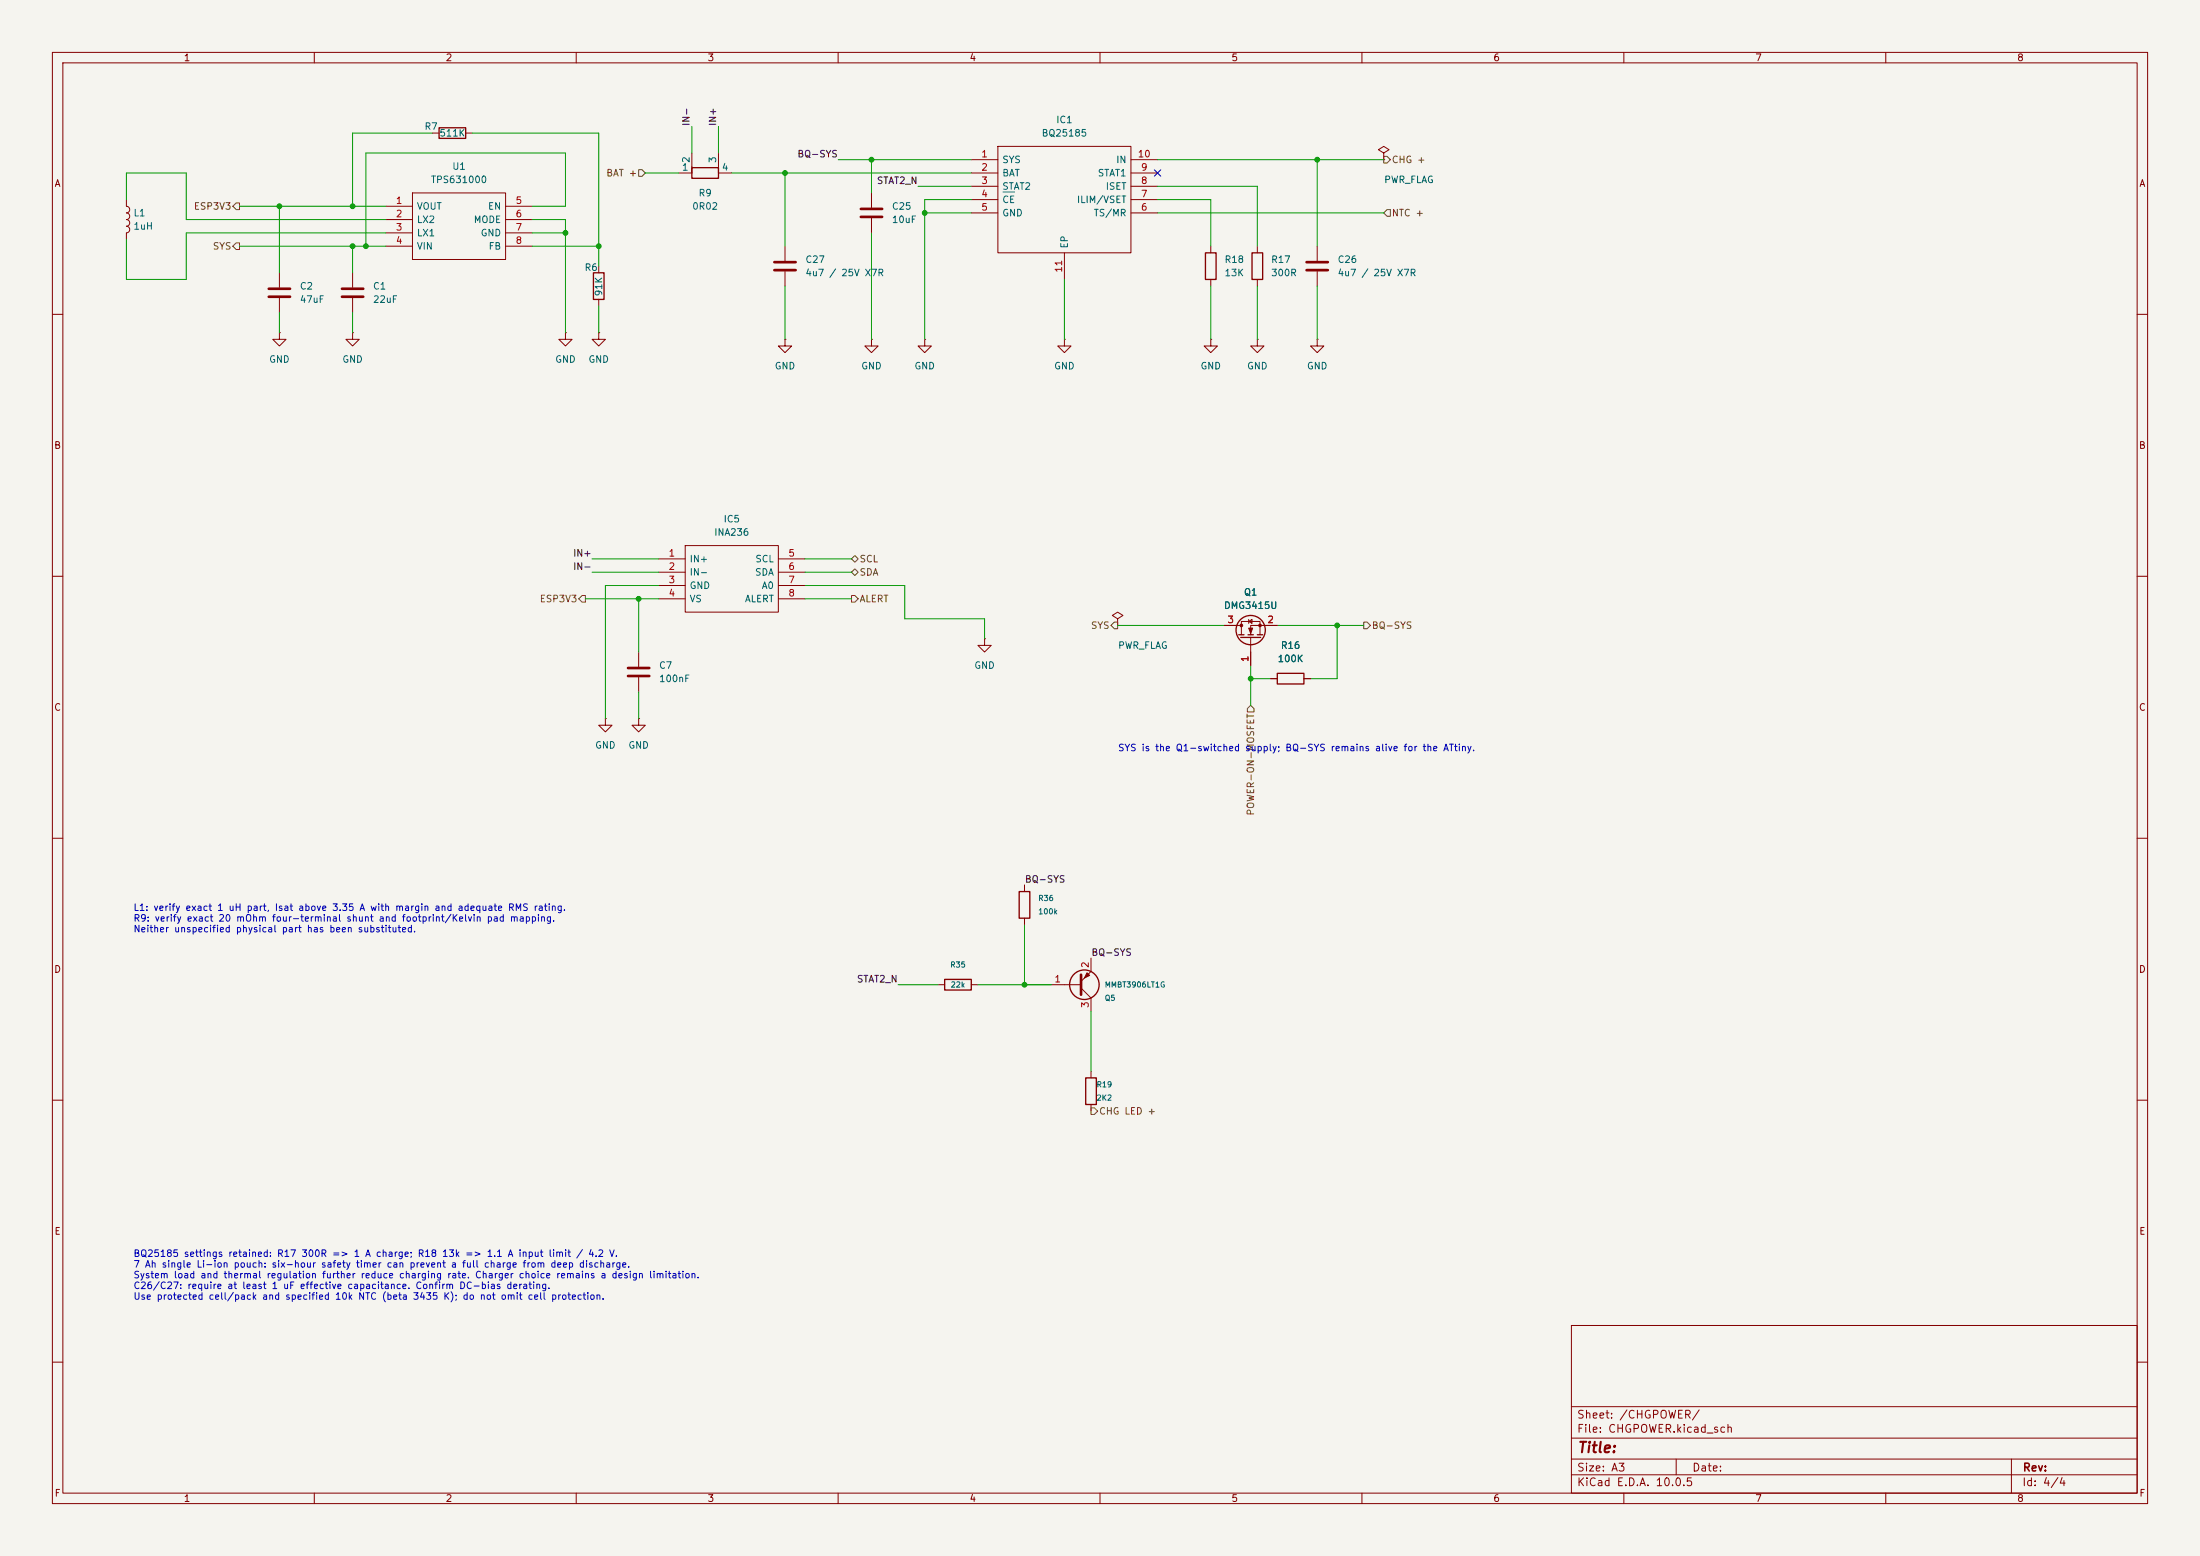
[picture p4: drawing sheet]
<svg xmlns="http://www.w3.org/2000/svg" width="420mm" height="297mm" viewBox="0 0 420 297" stroke-linecap="round" stroke-linejoin="round" font-family="sans-serif">
<path d="M0 0h420v297h-420z" fill="#f5f4ef" stroke="#f5f4ef" stroke-width=".19"/>
<g fill="none" stroke="#840000" stroke-width=".19">
<path d="M10 10h400v277h-400zM12 12h396v273h-396zM60 10v2M110 10v2M160 10v2M210 10v2M260 10v2M310 10v2M360 10v2M24.1 38.1v1.3a.64 .64 0 0 1 .7 .6 .64 .64 0 0 1-.7 .6 .64 .64 0 0 1 .7 .7 .64 .64 0 0 1-.7 .6 .64 .64 0 0 1 .7 .6 .64 .64 0 0 1-.7 .7 .64 .64 0 0 1 .7 .6 .64 .64 0 0 1-.7 .7v1.2M73.7 39.4h5M78.7 36.8h17.8v12.7h-17.8z"/>
<path d="M82.5 25.4h1.3M88.9 25.4h1.3M96.5 39.4h5.1M132.1 29.2v3.8h-2.6M137.2 29.2v3.8h2.5M166.4 36.8v2.8M185.4 33h5.1M185.4 30.5h5.1M185.4 35.6h5.1M185.4 38.1h5.1M190.5 27.9h25.4v20.4h-25.4zM215.9 33h5.1"/>
<path d="M215.9 30.5h5.1M215.9 35.6h5.1M215.9 38.1h5.1M264.2 29.2l1-.6-1-.7-1.1 .7 1.1 .6v1.3M264.2 30.5h.1M53.3 52.1v2.8M53.3 56.9v2.8M67.3 52.1v2.8M67.3 56.9v2.8M73.7 41.9h5M73.7 44.5h5M73.7 47h5"/>
<path d="M96.5 41.9h5.1M96.5 44.5h5.1M96.5 47h5.1M114.3 50.8v1.3M114.3 57.2v1.2M149.9 47v2.8M149.9 51.8v2.8M166.4 41.7v2.8M185.4 40.6h5.1M203.2 48.3v5M215.9 40.6h5.1M231.1 47v1.3"/>
<path d="M231.1 53.3v1.3M240 47v1.3M240 53.3v1.3M251.5 47v2.8M251.5 51.8v2.8M10 60h2M53.3 63.5v1.3h1.3l-1.3 1.2-1.2-1.2h1.2M53.3 63.5h.1M67.3 63.5v1.3h1.3l-1.3 1.2-1.3-1.2h1.3M67.3 63.5h.1M107.9 63.5v1.3h1.3l-1.3 1.2-1.2-1.2h1.2M107.9 63.5h.1"/>
<path d="M114.3 63.5v1.3h1.3l-1.3 1.2-1.3-1.2h1.3M114.3 63.5h.1M149.9 64.8v1.2h1.2l-1.2 1.3-1.3-1.3h1.3M149.9 64.8h.1M166.4 64.8v1.2h1.2l-1.2 1.3-1.3-1.3h1.3M166.4 64.8h.1M176.5 64.8v1.2h1.3l-1.3 1.3-1.2-1.3h1.2M176.5 64.8h.1M203.2 64.8v1.2h1.3l-1.3 1.3-1.3-1.3h1.3M203.2 64.8h.1M231.1 64.8v1.2h1.3l-1.3 1.3-1.2-1.3h1.2M231.1 64.8h.1"/>
<path d="M240 64.8v1.2h1.3l-1.3 1.3-1.2-1.3h1.2M240 64.8h.1M251.5 64.8v1.2h1.2l-1.2 1.3-1.3-1.3h1.3M251.5 64.8h.1M408 60h2M10 110h2M125.7 106.7h5.1M125.7 109.2h5.1M125.7 111.8h5.1M125.7 114.3h5.1M130.8 104.1h17.8v12.7h-17.8zM148.6 106.7h5.1"/>
<path d="M148.6 109.2h5.1M148.6 111.8h5.1M148.6 114.3h5.1M213.4 118.1l1-.6-1-.7-1.1 .7 1.1 .6v1.3M213.4 119.4h.1M233.7 119.4h3.3M238.4 118.6l.6-.4v.8zM238.4 118.2v.8M243.8 119.4h-5v1.8M408 110h2M115.6 137.2v1.2h1.2l-1.2 1.3-1.3-1.3h1.3M115.6 137.2h.1"/>
<path d="M121.9 137.2v1.2h1.3l-1.3 1.3-1.3-1.3h1.3M121.9 137.2h.1M121.9 124.5v2.8M121.9 129.3v2.8M188 121.9v1.3h1.2l-1.2 1.3-1.3-1.3h1.3M188 121.9h.1M237 121.2v-2.6h3.5v2.6M238.8 121.7v5.3M242.6 129.5h1.2M248.9 129.5h1.3M10 160h2M408 160h2"/>
<path d="M195.6 168.9v1.3M195.6 175.3v1.2M179.1 188h1.2M185.4 188h1.3M200.7 188h5.7M206.4 188.6l1.9 1.9v2.5M208.3 182.9v2.5l-1.9 1.9M10 210h2M208.3 204.5v1.2M208.3 210.8v1.3M408 210h2M300 253h108v32h-108z"/>
<path d="M10 260h2M300 278.5h108M300 274.5h108M300 268.5h108M320 278.5v3M384 278.5v6.5M408 260h2M60 285v2M110 285v2M160 285v2M210 285v2M260 285v2"/>
<path d="M300 281.5h108M310 285v2M360 285v2"/>
</g>
<g fill="none" stroke="#840000" stroke-width=".25">
<path d="M83.8 24.4h5.1v2h-5.1zM132.1 32h5.1v2h-5.1zM113.3 52.1h2v5.1h-2zM230.1 48.3h2.1v5h-2.1zM239 48.3h2v5h-2zM236.5 121.2h1M236.9 121.7h3.8M238.3 121.2h1M240 121.2h1M243.8 128.5h5.1v2.1h-5.1zM194.6 170.2h2v5.1h-2zM180.3 186.9h5.1v2.1h-5.1z"/>
<path d="M207.3 205.7h2v5.1h-2z"/>
<circle cx="238.8" cy="120.3" r="2.79"/>
<circle cx="207" cy="188" r="2.82"/>
</g>
<g fill="none" stroke="#840000" stroke-width=".51">
<path d="M164.3 39.9h4.1M51.3 55.1h4.1M51.3 56.6h4.1M65.3 55.1h4M65.3 56.6h4M147.8 50h4.1M147.8 51.6h4.1M164.3 41.4h4.1M249.4 50h4.1M249.4 51.6h4.1M119.9 127.5h4.1M119.9 129h4.1"/>
<path d="M206.4 186.1v3.8"/>
</g>
<g fill="#840000" stroke="#840000" stroke-width=".19">
<path d="M207.5 185.7l.5 .5-1 .5z"/>
<path d="M238.4 119.9h.7l-.3 1z"/>
<circle cx="237" cy="119.4" r=".25"/>
<circle cx="240.5" cy="119.4" r=".25"/>
</g>
<path d="M191.5 36.7h2.2" fill="none" stroke="#006464" stroke-width=".19"/>
<g fill="none" stroke="#725600" stroke-width=".19">
<path d="M44.4 39.4l.7-.7h.6v1.3h-.6zM121.9 32.4h.7l.6 .6-.6 .7h-.7zM264.2 29.8h.6l.6 .7-.6 .6h-.6zM44.4 47l.7-.6h.6v1.2h-.6zM264.8 40h.6v1.3h-.6l-.6-.7zM110.5 114.3l.6-.6h.7v1.2h-.7zM162.6 113.7h.6l.6 .6-.6 .6h-.6zM162.6 109.2l.6-.6 .6 .6-.6 .7zM162.6 106.7l.6-.7 .6 .7-.6 .6zM212.7 118.7h.7v1.3h-.7l-.6-.6zM260.3 118.7h.7l.6 .7-.6 .6h-.7zM238.8 134.6l.6 .7v.6h-1.3v-.6z"/>
<path d="M208.3 211.5h.6l.6 .6-.6 .6h-.6z"/>
</g>
<g fill="none" stroke="#009600" stroke-width=".19">
<path d="M24.1 38.1v-5.1h11.5v8.9h38.1M45.7 39.4h28M53.3 39.4v12.7M82.5 25.4h-15.2v14M90.2 25.4h24.1v25.4M101.6 39.4h6.3v-10.2h-38.1v17.8M123.2 33h6.3M132.1 24.1v5.1M137.2 24.1v5.1M139.7 33h45.7M149.9 33v14M160 30.5h25.4"/>
<path d="M166.4 30.5v6.3M175.3 35.6h10.1M185.4 38.1h-8.9v26.7M221 30.5h43.2M221 38.1h10.1v8.9M221 35.6h19v11.4M251.5 30.5v16.5M45.7 47h28M53.3 59.7v3.8M67.3 47v5.1M67.3 59.7v3.8M73.7 44.5h-38.1v8.8h-11.5v-7.6"/>
<path d="M101.6 47h12.7M101.6 44.5h6.3M101.6 41.9h6.3v21.6M114.3 58.4v5.1M149.9 54.6v10.2M166.4 44.5v20.3M176.5 40.6h8.9M203.2 53.3v11.5M221 40.6h43.2M231.1 54.6v10.2M240 54.6v10.2M251.5 54.6v10.2"/>
<path d="M111.8 114.3h13.9M113 106.7h12.7M113 109.2h12.7M121.9 114.3v10.2M125.7 111.8h-10.1v25.4M153.7 106.7h8.9M153.7 111.8h19v6.3h15.3v3.8M153.7 109.2h8.9M153.7 114.3h8.9M213.4 119.4h20.3M243.8 119.4h16.5M255.3 119.4v10.1h-5.1"/>
<path d="M121.9 132.1v5.1M238.8 129.5h3.8M238.8 127v7.6M195.6 176.5v11.5M171.4 188h7.7M186.7 188h14M208.3 193v11.5"/>
</g>
<path d="M220.4 32.4l1.2 1.2M221.6 32.4l-1.2 1.2" fill="none" stroke="#000084" stroke-width=".19"/>
<g fill="#009600" stroke="#009600" stroke-width=".19">
<circle cx="69.8" cy="47" r=".46"/>
<circle cx="238.8" cy="129.5" r=".46"/>
<circle cx="195.6" cy="188" r=".46"/>
<circle cx="255.3" cy="119.4" r=".46"/>
<circle cx="166.4" cy="30.5" r=".46"/>
<circle cx="176.5" cy="40.6" r=".46"/>
<circle cx="251.5" cy="30.5" r=".46"/>
<circle cx="53.3" cy="39.4" r=".46"/>
<circle cx="67.3" cy="39.4" r=".46"/>
<circle cx="67.3" cy="47" r=".46"/>
<circle cx="149.9" cy="33" r=".46"/>
<circle cx="107.9" cy="44.5" r=".46"/>
<circle cx="114.3" cy="47" r=".46"/>
<circle cx="121.9" cy="114.3" r=".46"/>
</g>
<text font-size="2" fill="#840000" x="301" y="277.8">Title:</text>
<g font-size="1.5" fill="#840000">
<text x="300.9" y="273.8">File: CHGPOWER.kicad_sch</text>
<text x="300.9" y="271.1">Sheet: /CHGPOWER/</text>
<text x="300.9" y="281.2">Size: A3</text>
<text x="322.9" y="281.2">Date:</text>
<text x="386" y="281.2">Rev:</text>
<text x="300.9" y="284">KiCad E.D.A. 10.0.5</text>
<text x="385.9" y="284">Id: 4/4</text>
</g>
<g font-size="1.3" fill="#840000">
<text x="35" y="12">1</text>
<text x="85" y="12">2</text>
<text x="135" y="12">3</text>
<text x="185" y="12">4</text>
<text x="235" y="12">5</text>
<text x="285" y="12">6</text>
<text x="335" y="12">7</text>
<text x="385" y="12">8</text>
<text x="10.3" y="36">A</text>
<text x="408.3" y="36">A</text>
<text x="10.2" y="86">B</text>
<text x="408.2" y="86">B</text>
<text x="10.2" y="136">C</text>
<text x="408.2" y="136">C</text>
<text x="10.2" y="186">D</text>
<text x="408.2" y="186">D</text>
<text x="10.3" y="236">E</text>
<text x="408.3" y="236">E</text>
<text x="10.3" y="286">F</text>
<text x="35" y="287">1</text>
<text x="85" y="287">2</text>
<text x="135" y="287">3</text>
<text x="185" y="287">4</text>
<text x="235" y="287">5</text>
<text x="285" y="287">6</text>
<text x="335" y="287">7</text>
<text x="385" y="287">8</text>
<text x="408.3" y="286">F</text>
</g>
<g font-size="1.3" fill="#006464">
<text x="201.5" y="23.8">IC1</text>
<text x="80.9" y="25.1">R7</text>
<text x="83.8" y="26.4">511K</text>
<text x="198.7" y="26.4">BQ25185</text>
<text x="82.2" y="35.3">TPS631000</text>
<text x="86.2" y="32.7">U1</text>
<text x="130.1" y="32.9">1</text>
<text x="131.9" y="31.2" transform="rotate(-90 131.9 31.2)">2</text>
<text x="137" y="31.2" transform="rotate(-90 137 31.2)">3</text>
<text x="137.7" y="32.9">4</text>
<text x="191.2" y="31.4">SYS</text>
<text x="191.2" y="34">BAT</text>
<text x="209.5" y="34">STAT1</text>
<text x="213" y="31.4">IN</text>
<text x="264.1" y="35.3">PWR_FLAG</text>
<text x="25.4" y="41.6">L1</text>
<text x="79.5" y="40.3">VOUT</text>
<text x="93.1" y="40.3">EN</text>
<text x="132" y="40.3">0R02</text>
<text x="133.3" y="37.8">R9</text>
<text x="170.2" y="40.3">C25</text>
<text x="191.2" y="36.5">STAT2</text>
<text x="191.2" y="39.1">CE</text>
<text x="191.2" y="41.6">GND</text>
<text x="205.5" y="39.1">ILIM/VSET</text>
<text x="208.7" y="41.6">TS/MR</text>
<text x="211" y="36.5">ISET</text>
<text x="25.4" y="44.1">1uH</text>
<text x="79.5" y="42.9">LX2</text>
<text x="79.5" y="45.4">LX1</text>
<text x="79.5" y="48">VIN</text>
<text x="90.3" y="42.9">MODE</text>
<text x="91.7" y="45.4">GND</text>
<text x="93.2" y="48">FB</text>
<text x="170.2" y="42.9">10uF</text>
<text x="204.2" y="47.5" transform="rotate(-90 204.2 47.5)">EP</text>
<text x="111.5" y="52">R6</text>
<text x="153.7" y="50.5">C27</text>
<text x="153.7" y="53">4u7 / 25V X7R</text>
<text x="233.7" y="50.5">R18</text>
<text x="233.7" y="53">13K</text>
<text x="242.6" y="50.5">R17</text>
<text x="242.6" y="53">300R</text>
<text x="255.3" y="50.5">C26</text>
<text x="255.3" y="53">4u7 / 25V X7R</text>
<text x="57.1" y="55.6">C2</text>
<text x="57.1" y="58.1">47uF</text>
<text x="71.1" y="55.6">C1</text>
<text x="71.1" y="58.1">22uF</text>
<text x="115.3" y="56.7" transform="rotate(-90 115.3 56.7)">91K</text>
<text x="51.3" y="69.5">GND</text>
<text x="65.2" y="69.5">GND</text>
<text x="105.9" y="69.5">GND</text>
<text x="112.2" y="69.5">GND</text>
<text x="147.8" y="70.8">GND</text>
<text x="164.3" y="70.8">GND</text>
<text x="174.5" y="70.8">GND</text>
<text x="201.1" y="70.8">GND</text>
<text x="229.1" y="70.8">GND</text>
<text x="238" y="70.8">GND</text>
<text x="249.4" y="70.8">GND</text>
<text x="138" y="100">IC5</text>
<text x="131.5" y="107.6">IN+</text>
<text x="136.2" y="102.6">INA236</text>
<text x="144.1" y="107.6">SCL</text>
<text x="131.5" y="110.2">IN-</text>
<text x="131.5" y="112.7">GND</text>
<text x="144" y="110.2">SDA</text>
<text x="145.3" y="112.7">A0</text>
<text x="237.4" y="114">Q1</text>
<text x="131.5" y="115.3">VS</text>
<text x="142.1" y="115.3">ALERT</text>
<text x="233.6" y="116.5">DMG3415U</text>
<text x="213.3" y="124.2">PWR_FLAG</text>
<text x="244.4" y="124.2">R16</text>
<text x="125.7" y="128">C7</text>
<text x="125.7" y="130.5">100nF</text>
<text x="185.9" y="128">GND</text>
<text x="243.8" y="126.7">100K</text>
<text x="113.5" y="143.2">GND</text>
<text x="119.9" y="143.2">GND</text>
</g>
<g font-size="1.3" fill="#0f0f0f">
<text x="132" y="24.2" transform="rotate(-90 132 24.2)">IN-</text>
<text x="137" y="24.2" transform="rotate(-90 137 24.2)">IN+</text>
<text x="152.1" y="30.4">BQ-SYS</text>
<text x="167.3" y="35.4">STAT2_N</text>
<text x="109.3" y="106.6">IN+</text>
<text x="109.3" y="109.1">IN-</text>
<text x="195.6" y="168.8">BQ-SYS</text>
<text x="208.3" y="182.8">BQ-SYS</text>
<text x="163.5" y="187.8">STAT2_N</text>
</g>
<g font-size="1.3" fill="#725600">
<text x="115.6" y="34">BAT +</text>
<text x="265.6" y="31.4">CHG +</text>
<text x="36.9" y="40.3">ESP3V3</text>
<text x="265.6" y="41.6">NTC +</text>
<text x="40.5" y="48">SYS</text>
<text x="164" y="107.6">SCL</text>
<text x="164" y="110.2">SDA</text>
<text x="102.9" y="115.3">ESP3V3</text>
<text x="164" y="115.3">ALERT</text>
<text x="208.2" y="120.3">SYS</text>
<text x="261.8" y="120.3">BQ-SYS</text>
<text x="239.7" y="155.8" transform="rotate(-90 239.7 155.8)">POWER-ON-MOSFET</text>
<text x="209.7" y="213.1">CHG LED +</text>
</g>
<g font-size="1.3" fill="#a90000">
<text x="187.2" y="30.3">1</text>
<text x="187.2" y="32.9">2</text>
<text x="187.2" y="35.4">3</text>
<text x="217.1" y="30.3">10</text>
<text x="217.7" y="35.4">8</text>
<text x="217.7" y="32.9">9</text>
<text x="75.5" y="39.2">1</text>
<text x="75.5" y="41.8">2</text>
<text x="98.3" y="39.2">5</text>
<text x="98.3" y="41.8">6</text>
<text x="187.2" y="38">4</text>
<text x="187.2" y="40.5">5</text>
<text x="217.7" y="40.5">6</text>
<text x="217.7" y="38">7</text>
<text x="75.5" y="44.3">3</text>
<text x="75.5" y="46.9">4</text>
<text x="98.3" y="44.3">7</text>
<text x="98.3" y="46.9">8</text>
<text x="203.1" y="52.1" transform="rotate(-90 203.1 52.1)">11</text>
<text x="127.5" y="106.5">1</text>
<text x="150.4" y="106.5">5</text>
<text x="127.5" y="109.1">2</text>
<text x="127.5" y="111.6">3</text>
<text x="150.4" y="109.1">6</text>
<text x="150.4" y="111.6">7</text>
<text x="127.5" y="114.2">4</text>
<text x="150.4" y="114.2">8</text>
<text x="234.2" y="119.2">3</text>
<text x="241.8" y="119.2">2</text>
<text x="238.6" y="126.5" transform="rotate(-90 238.6 126.5)">1</text>
<text x="208.1" y="184.9" transform="rotate(-90 208.1 184.9)">2</text>
<text x="201.2" y="187.8">1</text>
<text x="208.1" y="192.5" transform="rotate(-90 208.1 192.5)">3</text>
</g>
<g font-size="1.3" fill="#0000c2">
<text x="213.3" y="143.7">SYS is the Q1-switched supply; BQ-SYS remains alive for the ATtiny.</text>
<text x="25.4" y="174.2">L1: verify exact 1 uH part, Isat above 3.35 A with margin and adequate RMS rating.</text>
<text x="25.4" y="176.2">R9: verify exact 20 mOhm four-terminal shunt and footprint/Kelvin pad mapping.</text>
<text x="25.4" y="178.3">Neither unspecified physical part has been substituted.</text>
<text x="25.4" y="240.2">BQ25185 settings retained: R17 300R =&gt; 1 A charge; R18 13k =&gt; 1.1 A input limit / 4.2 V.</text>
<text x="25.4" y="242.3">7 Ah single Li-ion pouch: six-hour safety timer can prevent a full charge from deep discharge.</text>
<text x="25.4" y="244.3">System load and thermal regulation further reduce charging rate. Charger choice remains a design limitation.</text>
<text x="25.4" y="246.4">C26/C27: require at least 1 uF effective capacitance. Confirm DC-bias derating.</text>
<text x="25.4" y="248.4">Use protected cell/pack and specified 10k NTC (beta 3435 K); do not omit cell protection.</text>
</g>
<g font-size="1" fill="#006464">
<text x="198.1" y="172.2">R36</text>
<text x="198.1" y="174.8">100k</text>
<text x="181.3" y="184.9">R35</text>
<text x="181.4" y="188.7">22k</text>
<text x="210.8" y="191.3">Q5</text>
<text x="210.8" y="188.7">MMBT3906LT1G</text>
<text x="209.2" y="207.8">R19</text>
<text x="209.2" y="210.3">2K2</text>
</g>
</svg>
